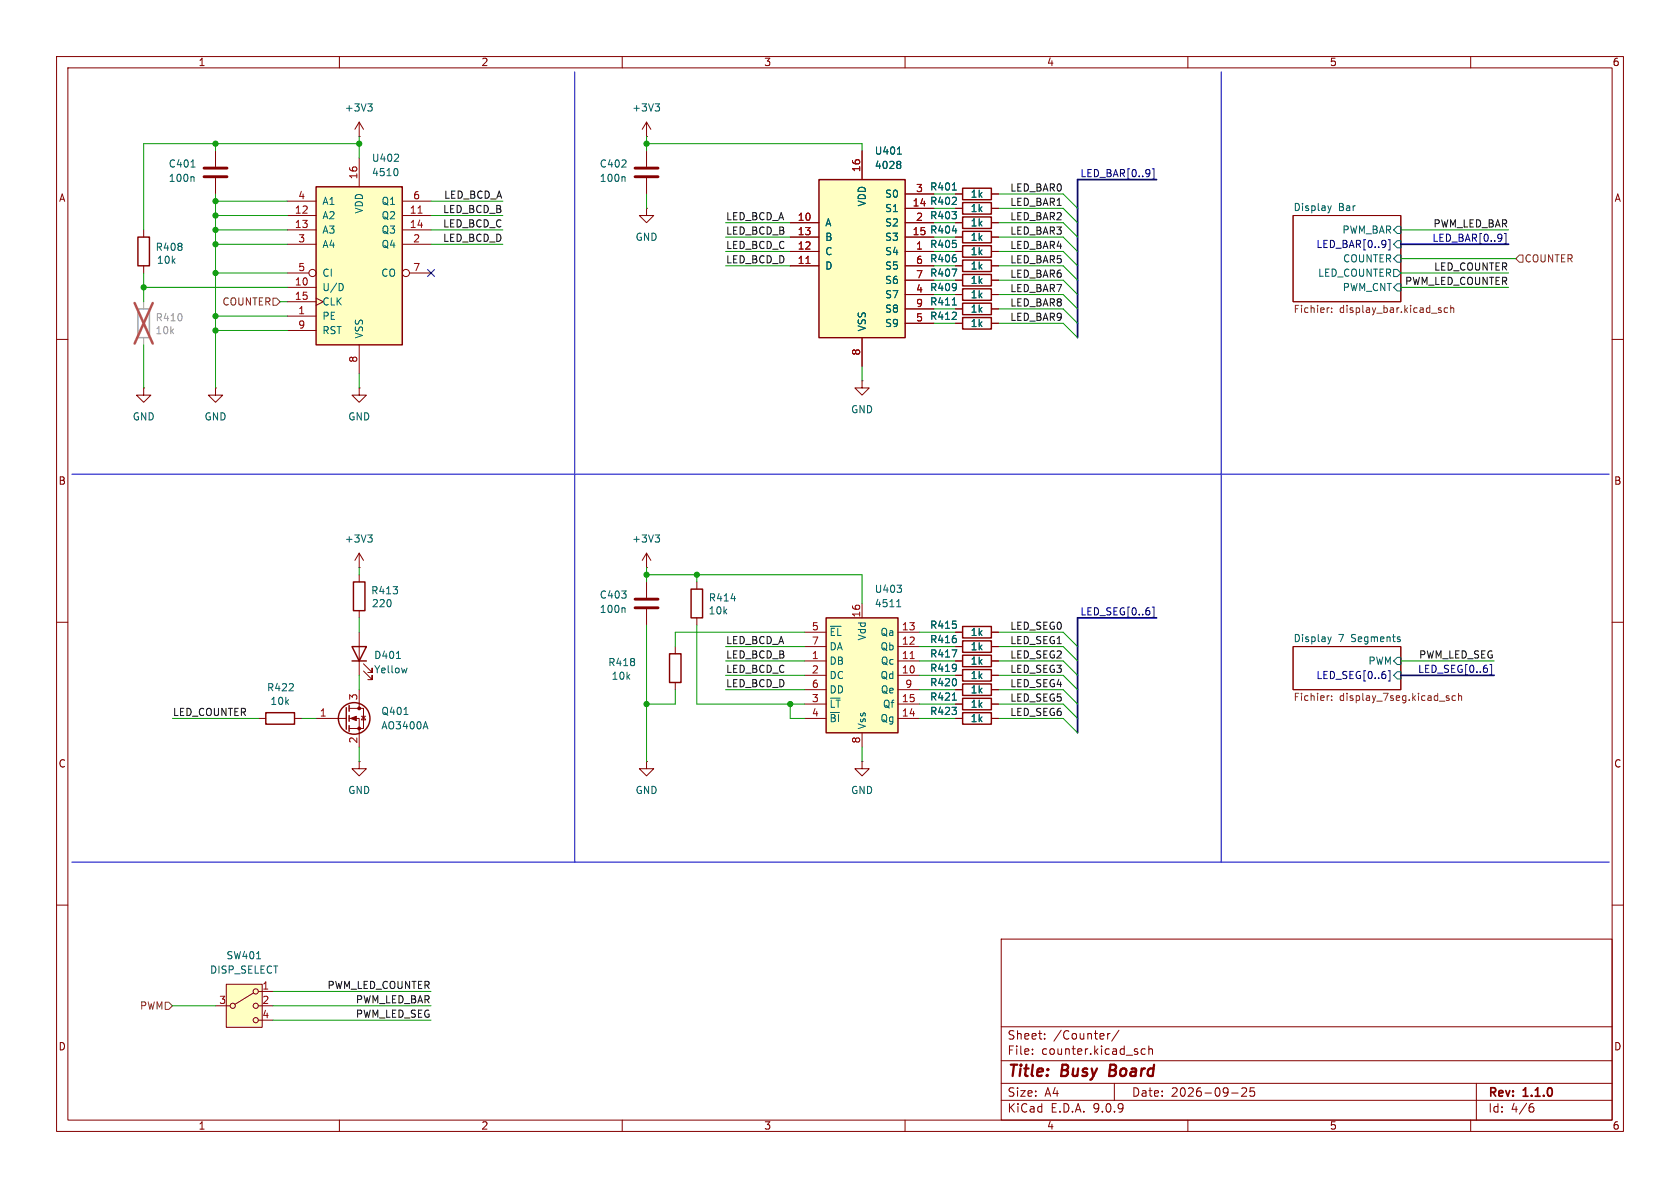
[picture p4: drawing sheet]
<svg xmlns="http://www.w3.org/2000/svg" width="297mm" height="210mm" viewBox="0 0 297 210" stroke-linecap="round" stroke-linejoin="round" font-family="sans-serif">
<g fill="none" stroke="#840000" stroke-width=".18">
<path d="M10 10h277v190h-277zM12 12h273v186h-273zM60 10v2M110 10v2M160 10v2M210 10v2M260 10v2M63.5 24.1h.1M63.5 21.6l-.8 1.3M63.5 21.6l.8 1.3M63.5 21.6v2.5M168.9 34.3h1.3"/>
<path d="M168.9 39.4h1.3M175.3 34.3h1.2M175.3 39.4h1.2M228.6 38.1h19v15.2h-19zM168.9 52.1h1.3M168.9 57.2h1.3M168.9 49.5h1.3M168.9 47h1.3M168.9 41.9h1.3M175.3 52.1h1.2M175.3 57.2h1.2M175.3 49.5h1.2"/>
<path d="M175.3 47h1.2M175.3 41.9h1.2M10 60h2M63.5 68.6v1.3h1.3l-1.3 1.2-1.3-1.2h1.3M63.5 68.6h.1M285 60h2M63.5 97.8v2.5M63.5 97.8l-.8 1.3M63.5 97.8l.8 1.3M114.3 97.8v2.5M114.3 97.8l-.8 1.3M114.3 97.8l.8 1.3"/>
<path d="M10 110h2M63.5 100.3h.1M63.5 101.6v1.3M63.5 108v1.2M63.5 111.8v7.6M64.3 118.6l1.5 1.5v-.7v.7h-.8M64.3 117.3l1.5 1.6v-.8v.8h-.8M114.3 100.3h.1M114.3 102.9v2.8M114.3 107.7v2.8M123.2 102.9v1.2M123.2 109.2v1.3"/>
<path d="M228.6 114.3h19v7.6h-19zM285 110h2M55.9 127h5.3M61.7 125.2h2.6v3.6h-2.6M61.7 127h1.8v5.1M63.5 121.9v3.3M63.9 126.6h.7M64.3 126.6l.3 .7h-.7zM10 160h2M177 166h108v32h-108zM285 160h2M60 198v2"/>
<path d="M110 198v2M160 198v2M177 194.5h108M177 191.5h108M177 187.5h108M177 181.5h108M182.5 186.3v.1M182.5 185.5v.1M184.7 183.6v.1M184.7 182.8v.1M195.8 182.7v1M196.2 182.7l-.2 .1-.2 .2"/>
<path d="M197 191.5v3M197.8 182.1l-1.3 2M202.5 185.5l-.5-.1-.3 .3v.4l.2 .2h.6M203.1 185.5l.2-.1 .4 .1v.9M203.1 184.9v1.5M210 198v2M217.7 193.2h1.2M219.5 192.4l.6-.1 .2 .1 .1 .3-.9 1.1h.9M221.7 192.3h-.7v.7l.2-.1h.5l.1 .3-.1 .5-.2 .1-.5-.1M260 198v2M261 191.5v6.5M270.6 195.7h.4l.2 .3-.1 .5-.5 .1"/>
<path d="M271 195.1l-.4 .1"/>
</g>
<path d="M196.3 188.2l-.2 2h.7" fill="none" stroke="#840000" stroke-width=".4"/>
<g fill="none" stroke="#006464" stroke-width=".18">
<path d="M65 18.4h.8l-.4 .4M65.6 18.8l.2 .3v.3l-.2 .2M168.4 33.6h.7M234.7 36.4l.4 .8M235.1 37.2l-.2 .3M235.4 36.4l-.3 .8M168.3 47.6h.8l-.5 1.2M168.4 40.8h.7M246.4 47.6h.6l.6 .7-.6 .6h-.6zM247 40h.6v1.3h-.6l-.6-.7zM247 45.1h.6v1.3h-.6l-.6-.7zM247 42.5h.6v1.3h-.6l-.6-.6z"/>
<path d="M247 50.2h.6v1.2h-.6l-.6-.6zM65 94.6h.8l-.4 .4M65.6 95l.2 .3v.3l-.2 .2M115.8 94.6h.8l-.4 .4M116.4 95l.2 .3v.3l-.2 .2M70.1 116.4h.7M72 118.1l-.3 .8M110.3 107.4l.2 .2v.7M129.2 105.8h.8M234.7 112.6l.4 .8M235.1 113.4l-.2 .3M235.4 112.6l-.3 .8"/>
<path d="M247 116.2h.6v1.3h-.6l-.6-.7zM247 118.7h.6v1.3h-.6l-.6-.6zM247.4 113l.2 .2-.2 .2M247.4 112.6h.1M71.4 126.3h.7M75.2 127.6l.4 1.2"/>
</g>
<path d="M245.4 42.4h.3v1.8h-.3M245.4 118.6h.3v1.8h-.3" fill="none" stroke="#000084" stroke-width=".18"/>
<g fill="none" stroke="#725600" stroke-width=".18">
<path d="M235 54.4l-.3 .1M235.4 55.1v.1M235.4 54.5v.1M254.6 54.8l.2 .2-.2 .2M254.6 54.4l.2 .1M255.9 54.5l-.3-.1-.3 .2 .1 .6h.5M256.5 54.5l.1-.1 .3 .1 .1 .7M256.5 54v1.2M235 123h-.3M235.4 123v.2M235.4 123.7v.1M255.9 123h.3"/>
<path d="M255.9 123.4l.3 .1v.1l-.2 .2h-.2M257.3 123h-.4l-.2 .2 .1 .6h.5M257.8 123.1l.2-.1h.3l.1 .8M257.8 122.6v1.2"/>
</g>
<g fill="none" stroke="#840000" stroke-width=".25">
<path d="M170.2 33.3h5.1v2h-5.1zM170.2 38.4h5.1v2h-5.1zM170.2 51.1h5.1v2h-5.1zM170.2 56.1h5.1v2.1h-5.1zM170.2 48.5h5.1v2h-5.1zM170.2 46h5.1v2h-5.1zM170.2 40.9h5.1v2h-5.1zM62.2 114.3h2.6l-1.3 2.5zM62.2 116.8h2.6M62.5 102.9h2v5.1h-2zM122.2 104.1h2v5.1h-2zM61.2 125.1v3.8"/>
<path d="M61.7 124.7v1M61.7 126.5v1M61.7 128.3v1"/>
<circle cx="62.6" cy="127" r="2.79"/>
</g>
<path d="M112.3 105.9h4M112.3 107.4h4" fill="none" stroke="#840000" stroke-width=".51"/>
<g fill="#840000" stroke="#840000" stroke-width=".18">
<path d="M62 127l1-.4v.8z"/>
<circle cx="63.5" cy="125.2" r=".25"/>
<circle cx="63.5" cy="128.8" r=".25"/>
</g>
<path d="M144.8 31.8h15.2v27.9h-15.2z" fill="#ffffc2"/>
<path d="M144.8 31.8h15.2v27.9h-15.2z" fill="none" stroke="#840000" stroke-width=".25"/>
<g fill="none" stroke="#840000" stroke-width=".18">
<path d="M139.7 39.4h5.1M152.4 26.7v5.1M160 39.4h5.1M160 34.3h5.1M160 36.8h5.1M139.7 41.9h5.1M139.7 44.5h5.1M139.7 47h5.1M152.4 59.7v5.1M160 41.9h5.1M160 44.5h5.1M160 47h5.1"/>
<path d="M160 49.5h5.1M160 52.1h5.1M160 54.6h5.1M160 57.2h5.1"/>
</g>
<path d="M142.5 46.6h.7" fill="none" stroke="#a90000" stroke-width=".18"/>
<path d="M158.6 27.2h.8M159 28.5l.3 .3-.3 .3 .3 .2v.2l-.3 .3" fill="none" stroke="#006464" stroke-width=".18"/>
<path d="M146 109.2h12.7v20.3h-12.7z" fill="#ffffc2"/>
<path d="M146 109.2h12.7v20.3h-12.7zM47 126h5.1v2h-5.1z" fill="none" stroke="#840000" stroke-width=".25"/>
<g fill="none" stroke="#840000" stroke-width=".18">
<path d="M142.2 111.8h3.8M142.2 114.3h3.8M142.2 116.8h3.8M142.2 119.4h3.8M152.4 106.7v2.5M158.7 111.8h3.9M158.7 114.3h3.9M158.7 116.8h3.9M158.7 119.4h3.9M45.7 127h1.3M52.1 127h1.2M142.2 121.9h3.8"/>
<path d="M142.2 124.5h3.8M142.2 127h3.8M152.4 134.6v1.3h1.3l-1.3 1.3-1.3-1.3h1.3M152.4 134.6h.1M152.4 129.5v2.6M158.7 121.9h3.9M158.7 124.5h3.9M158.7 127h3.9"/>
</g>
<path d="M146.8 110.7h1.9M158.5 107.3h.8M158.6 103.4h.8l-.5 .5M158.6 106.3l.3-.3v1.3M159.3 104.1v.5M146.8 123.4h1.7" fill="none" stroke="#006464" stroke-width=".18"/>
<path d="M160.9 116.4h.7" fill="none" stroke="#a90000" stroke-width=".18"/>
<path d="M40 174h6.4v7.6h-6.4z" fill="#ffffc2"/>
<g fill="none" stroke="#840000" stroke-width=".18">
<path d="M38.1 26.7v2.8M38.1 31.5v2.8M168.9 36.8h1.3M175.3 36.8h1.2M25.4 40.6v1.3M25.4 47v1.3M25.4 68.6v1.3h1.3l-1.3 1.2-1.3-1.2h1.3M25.4 68.6h.1M38.1 68.6v1.3h1.3l-1.3 1.2-1.3-1.2h1.3M38.1 68.6h.1M152.4 67.3v1.3h1.3l-1.3 1.3-1.3-1.3h1.3M152.4 67.3h.1"/>
<path d="M119.4 114.3v1.3M63.5 134.6v1.3h1.3l-1.3 1.3-1.3-1.3h1.3M63.5 134.6h.1M114.3 134.6v1.3h1.3l-1.3 1.3-1.3-1.3h1.3M114.3 134.6h.1M119.4 120.7v1.2M38.1 177.8h2.5M40 174h6.4v7.6h-6.4zM44.8 175.5l-3.3 2M45.7 177.8h2.6M45.7 175.3h2.6M45.7 180.3h2.6"/>
<circle cx="41.1" cy="177.8" r=".46"/>
<circle cx="45.2" cy="175.3" r=".46"/>
<circle cx="45.2" cy="177.8" r=".46"/>
<circle cx="45.2" cy="180.3" r=".46"/>
</g>
<path d="M33.8 29.5h.7M34.1 31.2l.2 .2v.7M45.4 169.5h.7" fill="none" stroke="#006464" stroke-width=".18"/>
<path d="M170.2 35.8h5.1v2h-5.1zM24.4 41.9h2v5.1h-2zM118.4 115.6h2v5.1h-2z" fill="none" stroke="#840000" stroke-width=".25"/>
<path d="M36.1 29.7h4M36.1 31.2h4" fill="none" stroke="#840000" stroke-width=".51"/>
<path d="M55.9 33h15.2v28h-15.2z" fill="#ffffc2"/>
<path d="M55.9 33h15.2v28h-15.2zM170.2 43.4h5.1v2.1h-5.1zM170.2 53.6h5.1v2h-5.1zM170.2 115.8h5.1v2.1h-5.1zM170.2 110.7h5.1v2.1h-5.1zM170.2 113.3h5.1v2h-5.1zM170.2 118.4h5.1v2h-5.1zM170.2 126h5.1v2h-5.1zM170.2 120.9h5.1v2h-5.1zM170.2 123.4h5.1v2.1h-5.1z" fill="none" stroke="#840000" stroke-width=".25"/>
<g fill="none" stroke="#840000" stroke-width=".18">
<path d="M50.8 35.6h5.1M50.8 38.1h5.1M63.5 27.9v5.1M71.1 35.6h5.1M71.1 38.1h5.1M114.3 36.8v1.3h1.3l-1.3 1.3-1.3-1.3h1.3M114.3 36.8h.1M114.3 24.1h.1M114.3 21.6v2.5M114.3 26.7v2.8M114.3 31.5v2.8M114.3 21.6l-.8 1.3"/>
<path d="M114.3 21.6l.8 1.3M139.7 39.4h5.1M152.4 26.7v5.1M160 34.3h5.1M160 36.8h5.1M160 39.4h5.1M168.9 34.3h1.3M168.9 36.8h1.3M168.9 39.4h1.3M175.3 34.3h1.2M175.3 36.8h1.2M175.3 39.4h1.2"/>
<path d="M50.8 40.6h5.1M50.8 43.2h5.1M50.8 48.3h3.8M50.8 50.8h5.1M50.8 53.3h5.1M50.8 55.9h5.1M50.8 58.4h5.1M55.9 52.7l1.2 .6-1.2 .7M71.1 40.6h5.1M71.1 43.2h5.1M72.4 48.3h3.8M139.7 44.5h5.1"/>
<path d="M139.7 47h5.1M139.7 41.9h5.1M152.4 59.7v5.1M160 44.5h5.1M160 54.6h5.1M160 52.1h5.1M160 57.2h5.1M160 49.5h5.1M160 47h5.1M160 41.9h5.1M168.9 44.5h1.3M168.9 54.6h1.3"/>
<path d="M168.9 52.1h1.3M168.9 57.2h1.3M168.9 49.5h1.3M168.9 47h1.3M168.9 41.9h1.3M175.3 44.5h1.2M175.3 54.6h1.2M175.3 52.1h1.2M175.3 57.2h1.2M175.3 49.5h1.2M175.3 47h1.2M175.3 41.9h1.2"/>
<path d="M63.5 61v5M168.9 116.8h1.3M168.9 111.8h1.3M168.9 114.3h1.3M168.9 119.4h1.3M175.3 116.8h1.2M175.3 111.8h1.2M175.3 114.3h1.2M175.3 119.4h1.2M168.9 127h1.3M168.9 121.9h1.3M168.9 124.5h1.3"/>
<path d="M175.3 127h1.2M175.3 121.9h1.2M175.3 124.5h1.2"/>
<circle cx="55.2" cy="48.3" r=".63"/>
<circle cx="71.8" cy="48.3" r=".63"/>
</g>
<g fill="none" stroke="#006464" stroke-width=".18">
<path d="M115.8 18.4h.8l-.4 .4M116.4 18.8l.2 .3v.3l-.2 .2M69.7 28.5h.8M70 29.8a.79 .79 0 0 1 0 1.3M70.4 27.4v.4M110.3 31.2l.2 .2v.7M158.6 27.2h.8M159 28.5l.3 .3-.3 .3 .3 .2v.2l-.3 .3M168.4 33.6h.7M60.4 50.2l.3 .5-.3 .6M168.3 47.6h.8l-.5 1.2M168.4 53.9h.7"/>
<path d="M168.4 40.8h.7M168.3 114.9h.8l-.5 1.2M168.4 123.8h.7"/>
</g>
<path d="M73.9 37.7h.7M142.5 46.6h.7" fill="none" stroke="#a90000" stroke-width=".18"/>
<path d="M112.3 29.7h4M112.3 31.2h4" fill="none" stroke="#840000" stroke-width=".51"/>
<path d="M24.4 54.6h2v5.1h-2z" fill="none" stroke="#a1a1a1" stroke-width=".25"/>
<path d="M25.4 53.3v1.3M25.4 59.7v1.3" fill="none" stroke="#a1a1a1" stroke-width=".18"/>
<path d="M23.8 53.6l3.2 7.1M27 53.6l-3.2 7.1" fill="none" stroke="#e65255" stroke-width=".46"/>
<path d="M48.3 52.7h.6l.6 .6-.6 .7h-.6zM268.6 45.1h.6v1.3h-.6l-.6-.7zM29.2 177.2h.6l.7 .6-.7 .6h-.6z" fill="none" stroke="#725600" stroke-width=".18"/>
<path d="M203.7 29.8h.3v1.9h-.3M75.6 47.7l1.2 1.2M76.8 47.7l-1.2 1.2M265.9 41.3h.3v1.8h-.3M203.7 107.3h.3v1.8h-.3M263.4 117.5h.3v1.8h-.3" fill="none" stroke="#000084" stroke-width=".18"/>
<path d="M101.6 12.7v139.7M215.9 12.7v139.7M12.7 83.8h271.8M12.7 152.4h271.8" fill="none" stroke="#0000c2" stroke-width=".18"/>
<path d="M204.5 31.8h-14v27.9M247.6 43.2h19.1M204.5 109.2h-14v20.3M247.6 119.4h16.6" fill="none" stroke="#000084" stroke-width=".3"/>
<g fill="none" stroke="#009600" stroke-width=".18">
<path d="M38.1 35.6h12.7M38.1 25.4v1.3M38.1 34.3v34.3M38.1 38.1h12.7M63.5 24.1v3.8M63.5 25.4h-38.1v15.2M76.2 35.6h12.7M76.2 38.1h12.7M114.3 25.4h38.1v1.3M114.3 24.1v2.6M114.3 34.3v2.5M128.3 39.4h11.4"/>
<path d="M165.1 36.8h3.8M165.1 39.4h3.8M165.1 34.3h3.8M176.5 36.8h11.5l2.5 2.6M176.5 39.4h11.5l2.5 2.5M176.5 34.3h11.5l2.5 2.5M25.4 48.3v5M25.4 50.8h25.4M38.1 43.2h12.7M38.1 40.6h12.7M38.1 48.3h12.7M38.1 58.4h12.7"/>
<path d="M38.1 55.9h12.7M49.5 53.3h1.3M76.2 43.2h12.7M76.2 40.6h12.7M128.3 41.9h11.4M128.3 47h11.4M128.3 44.5h11.4M165.1 41.9h3.8M165.1 47h3.8M165.1 44.5h3.8M165.1 57.2h3.8M165.1 49.5h3.8"/>
<path d="M165.1 52.1h3.8M165.1 54.6h3.8M176.5 41.9h11.5l2.5 2.6M176.5 47h11.5l2.5 2.5M176.5 44.5h11.5l2.5 2.5M176.5 57.2h11.5l2.5 2.5M176.5 49.5h11.5l2.5 2.6M176.5 52.1h11.5l2.5 2.5M176.5 54.6h11.5l2.5 2.6M247.6 40.6h19.1M247.6 48.3h19.1M247.6 50.8h19.1"/>
<path d="M247.6 45.7h20.4M25.4 61v7.6M63.5 66v2.6M152.4 64.8v2.5M63.5 100.3v1.3M63.5 109.2v2.6M63.5 119.4v2.5M114.3 101.6h38.1v5.1M114.3 100.3v2.6M114.3 110.5v24.1M123.2 110.5v14h19M123.2 101.6v1.3"/>
<path d="M128.3 116.8h13.9M128.3 114.3h13.9M128.3 119.4h13.9M142.2 111.8h-22.8v2.5M162.6 111.8h6.3M162.6 116.8h6.3M162.6 114.3h6.3M162.6 119.4h6.3M176.5 111.8h11.5l2.5 2.5M176.5 116.8h11.5l2.5 2.6M176.5 114.3h11.5l2.5 2.5M176.5 119.4h11.5l2.5 2.5"/>
<path d="M247.6 116.8h16.6M30.5 127h15.2M53.3 127h2.6M63.5 132.1v2.5M119.4 121.9v2.6h-5.1M128.3 121.9h13.9M139.7 124.5v2.5h2.5M152.4 132.1v2.5M162.6 124.5h6.3M162.6 127h6.3M162.6 121.9h6.3M176.5 124.5h11.5l2.5 2.5"/>
<path d="M176.5 127h11.5l2.5 2.5M176.5 121.9h11.5l2.5 2.6M30.5 177.8h7.6M48.3 175.3h27.9M48.3 177.8h27.9M48.3 180.3h27.9"/>
</g>
<g fill="#009600" stroke="#009600" stroke-width=".18">
<circle cx="123.2" cy="101.6" r=".46"/>
<circle cx="139.7" cy="124.5" r=".46"/>
<circle cx="38.1" cy="58.4" r=".46"/>
<circle cx="38.1" cy="55.9" r=".46"/>
<circle cx="25.4" cy="50.8" r=".46"/>
<circle cx="114.3" cy="124.5" r=".46"/>
<circle cx="114.3" cy="101.6" r=".46"/>
<circle cx="114.3" cy="25.4" r=".46"/>
<circle cx="38.1" cy="40.6" r=".46"/>
<circle cx="38.1" cy="43.2" r=".46"/>
<circle cx="38.1" cy="48.3" r=".46"/>
<circle cx="38.1" cy="35.6" r=".46"/>
<circle cx="38.1" cy="38.1" r=".46"/>
<circle cx="38.1" cy="25.4" r=".46"/>
<circle cx="63.5" cy="25.4" r=".46"/>
</g>
<g font-size="2.8" fill="#840000">
<text x="178" y="190.9">Title:</text>
<text x="187.7" y="190.9">Busy</text>
<text x="196.9" y="190.9">Board</text>
</g>
<g font-size="2.1" fill="#840000">
<text x="178" y="184">Sheet:</text>
<text x="186.2" y="184">/Counter/</text>
<text x="178" y="186.7">File:</text>
<text x="184.1" y="186.7">counter.kicad_sch</text>
<text x="178" y="196.9">KiCad</text>
<text x="178" y="194.1">Size:</text>
<text x="184.7" y="194.1">A4</text>
<text x="185.7" y="196.9">E.D.A.</text>
<text x="193.3" y="196.9">9.0.9</text>
<text x="200" y="194.1">Date:</text>
<text x="207" y="194.1">2026-09-25</text>
<text x="263" y="194.3">Rev:</text>
<text x="263" y="196.9">Id:</text>
<text x="267.1" y="196.9">4/6</text>
<text x="269.4" y="194.3">1.1.0</text>
</g>
<g font-size="1.8" fill="#840000">
<text x="35" y="11.9">1</text>
<text x="85" y="11.9">2</text>
<text x="135" y="11.9">3</text>
<text x="185" y="11.9">4</text>
<text x="235" y="11.9">5</text>
<text x="285" y="11.9">6</text>
<text x="10.3" y="35.9">A</text>
<text x="285.3" y="35.9">A</text>
<text x="10.3" y="85.9">B</text>
<text x="285.3" y="85.9">B</text>
<text x="10.3" y="135.9">C</text>
<text x="285.3" y="135.9">C</text>
<text x="10.3" y="185.9">D</text>
<text x="285.3" y="185.9">D</text>
<text x="35" y="199.9">1</text>
<text x="85" y="199.9">2</text>
<text x="135" y="199.9">3</text>
<text x="185" y="199.9">4</text>
<text x="235" y="199.9">5</text>
<text x="285" y="199.9">6</text>
</g>
<g font-size="1.8" fill="#006464">
<text x="60.9" y="19.9">+3V3</text>
<text x="111.7" y="19.9">+3V3</text>
<text x="29.7" y="29.8">C401</text>
<text x="65.7" y="28.8">U402</text>
<text x="105.9" y="29.8">C402</text>
<text x="154.6" y="27.5">U401</text>
<text x="29.7" y="32.4">100n</text>
<text x="65.7" y="31.3">4510</text>
<text x="105.9" y="32.4">100n</text>
<text x="154.6" y="30.1">4028</text>
<text x="156.4" y="35.2">S0</text>
<text x="164.3" y="33.9">R401</text>
<text x="171.5" y="35.2">1k</text>
<text x="56.9" y="36.4">A1</text>
<text x="56.9" y="39">A2</text>
<text x="56.9" y="41.5">A3</text>
<text x="64.4" y="37.9" transform="rotate(-90 64.4 37.9)">VDD</text>
<text x="67.4" y="36.4">Q1</text>
<text x="67.4" y="39">Q2</text>
<text x="67.4" y="41.5">Q3</text>
<text x="145.8" y="40.2">A</text>
<text x="153.3" y="36.6" transform="rotate(-90 153.3 36.6)">VDD</text>
<text x="156.4" y="37.7">S1</text>
<text x="156.4" y="40.2">S2</text>
<text x="164.3" y="39">R403</text>
<text x="171.5" y="40.2">1k</text>
<text x="171.5" y="37.7">1k</text>
<text x="228.6" y="37.4">Display</text>
<text x="236.6" y="37.4">Bar</text>
<text x="237.2" y="41.5">PWM_BAR</text>
<text x="27.4" y="44.6">R408</text>
<text x="27.6" y="46.8">10k</text>
<text x="56.9" y="44">A4</text>
<text x="67.4" y="44">Q4</text>
<text x="112.3" y="42.8">GND</text>
<text x="145.8" y="42.8">B</text>
<text x="145.8" y="45.3">C</text>
<text x="145.8" y="47.9">D</text>
<text x="156.4" y="42.8">S3</text>
<text x="156.4" y="45.3">S4</text>
<text x="156.4" y="47.9">S5</text>
<text x="164.3" y="46.6">R406</text>
<text x="164.3" y="44">R405</text>
<text x="171.5" y="47.9">1k</text>
<text x="171.5" y="42.8">1k</text>
<text x="171.5" y="45.3">1k</text>
<text x="237.3" y="46.6">COUNTER</text>
<text x="56.9" y="49.1">CI</text>
<text x="56.9" y="51.7">U/D</text>
<text x="67.3" y="49.1">CO</text>
<text x="156.4" y="50.4">S6</text>
<text x="156.4" y="52.9">S7</text>
<text x="164.3" y="51.7">R409</text>
<text x="164.3" y="49.1">R407</text>
<text x="171.5" y="52.9">1k</text>
<text x="171.5" y="50.4">1k</text>
<text x="232.9" y="49.1">LED_COUNTER</text>
<text x="237.3" y="51.7">PWM_CNT</text>
<text x="56.9" y="54.2">CLK</text>
<text x="56.9" y="56.7">PE</text>
<text x="56.9" y="59.3">RST</text>
<text x="64.4" y="59.9" transform="rotate(-90 64.4 59.9)">VSS</text>
<text x="153.3" y="58.7" transform="rotate(-90 153.3 58.7)">VSS</text>
<text x="156.4" y="55.5">S8</text>
<text x="156.4" y="58">S9</text>
<text x="164.3" y="56.7">R412</text>
<text x="164.3" y="54.2">R411</text>
<text x="171.5" y="58">1k</text>
<text x="171.5" y="55.5">1k</text>
<text x="23.4" y="74.5">GND</text>
<text x="36.1" y="74.5">GND</text>
<text x="61.5" y="74.5">GND</text>
<text x="150.4" y="73.3">GND</text>
<text x="60.9" y="96.1">+3V3</text>
<text x="111.7" y="96.1">+3V3</text>
<text x="65.5" y="105.3">R413</text>
<text x="65.6" y="107.5">220</text>
<text x="105.9" y="106">C403</text>
<text x="125.2" y="106.5">R414</text>
<text x="154.6" y="105">U403</text>
<text x="154.6" y="107.5">4511</text>
<text x="105.9" y="108.6">100n</text>
<text x="125.2" y="108.8">10k</text>
<text x="146.6" y="112.6">~{EL}</text>
<text x="153.3" y="113.3" transform="rotate(-90 153.3 113.3)">Vdd</text>
<text x="155.6" y="112.6">Qa</text>
<text x="164.3" y="111.4">R415</text>
<text x="164.3" y="113.9">R416</text>
<text x="171.5" y="112.6">1k</text>
<text x="228.6" y="113.6">Display</text>
<text x="236.6" y="113.6">7</text>
<text x="239" y="113.6">Segments</text>
<text x="66" y="116.7">D401</text>
<text x="66" y="119.2">Yellow</text>
<text x="107.4" y="118">R418</text>
<text x="146.6" y="115.2">DA</text>
<text x="146.6" y="117.7">DB</text>
<text x="155.6" y="115.2">Qb</text>
<text x="155.6" y="117.7">Qc</text>
<text x="164.3" y="116.4">R417</text>
<text x="164.3" y="119">R419</text>
<text x="171.5" y="117.7">1k</text>
<text x="171.5" y="115.2">1k</text>
<text x="241.8" y="117.7">PWM</text>
<text x="47.1" y="122.4">R422</text>
<text x="47.7" y="124.8">10k</text>
<text x="108" y="120.4">10k</text>
<text x="146.6" y="120.2">DC</text>
<text x="146.6" y="122.8">DD</text>
<text x="146.6" y="125.3">~{LT}</text>
<text x="155.6" y="120.2">Qd</text>
<text x="155.6" y="122.8">Qe</text>
<text x="156" y="125.3">Qf</text>
<text x="164.3" y="121.5">R420</text>
<text x="164.3" y="124.1">R421</text>
<text x="171.5" y="120.2">1k</text>
<text x="171.5" y="122.8">1k</text>
<text x="171.5" y="125.3">1k</text>
<text x="67.3" y="129.1">AO3400A</text>
<text x="67.3" y="126.6">Q401</text>
<text x="146.6" y="127.9">~{BI}</text>
<text x="153.3" y="129" transform="rotate(-90 153.3 129)">Vss</text>
<text x="155.6" y="127.9">Qg</text>
<text x="164.3" y="126.6">R423</text>
<text x="171.5" y="127.9">1k</text>
<text x="61.5" y="140.6">GND</text>
<text x="112.3" y="140.6">GND</text>
<text x="150.4" y="140.6">GND</text>
<text x="37" y="172.3">DISP_SELECT</text>
<text x="39.9" y="169.8">SW401</text>
</g>
<g font-size="1.8" fill="#a90000">
<text x="52.6" y="35.3">4</text>
<text x="63.2" y="31.8" transform="rotate(-90 63.2 31.8)">16</text>
<text x="73" y="35.3">6</text>
<text x="152.1" y="30.5" transform="rotate(-90 152.1 30.5)">16</text>
<text x="161.9" y="34">3</text>
<text x="52" y="37.8">12</text>
<text x="52" y="40.4">13</text>
<text x="72.3" y="37.8">11</text>
<text x="72.3" y="40.4">14</text>
<text x="140.9" y="39.1">10</text>
<text x="140.9" y="41.7">13</text>
<text x="161.2" y="36.6">14 R402</text>
<text x="161.2" y="41.7">15 R404</text>
<text x="161.9" y="39.1">2</text>
<text x="52.6" y="42.9">3</text>
<text x="73" y="42.9">2</text>
<text x="140.9" y="44.2">12</text>
<text x="140.9" y="46.7">11</text>
<text x="161.9" y="44.2">1</text>
<text x="161.9" y="46.7">6</text>
<text x="52" y="50.5">10</text>
<text x="52" y="53.1">15</text>
<text x="52.6" y="48">5</text>
<text x="73" y="48">7</text>
<text x="161.9" y="49.3">7</text>
<text x="161.9" y="51.8">4</text>
<text x="52.6" y="55.6">1</text>
<text x="52.6" y="58.2">9</text>
<text x="161.9" y="54.4">9</text>
<text x="161.9" y="56.9">5</text>
<text x="63.2" y="64.2" transform="rotate(-90 63.2 64.2)">8</text>
<text x="152.1" y="62.9" transform="rotate(-90 152.1 62.9)">8</text>
<text x="143.4" y="111.5">5</text>
<text x="152.1" y="109.3" transform="rotate(-90 152.1 109.3)">16</text>
<text x="159.3" y="111.5">13</text>
<text x="143.4" y="114">7</text>
<text x="143.4" y="116.6">1</text>
<text x="143.4" y="119.1">2</text>
<text x="159.3" y="114">12</text>
<text x="159.3" y="116.6">11</text>
<text x="159.3" y="119.1">10</text>
<text x="63.2" y="123.9" transform="rotate(-90 63.2 123.9)">3</text>
<text x="143.4" y="121.7">6</text>
<text x="143.4" y="124.2">3</text>
<text x="159.3" y="124.2">15</text>
<text x="159.9" y="121.7">9</text>
<text x="56.4" y="126.7">1</text>
<text x="63.2" y="131.5" transform="rotate(-90 63.2 131.5)">2</text>
<text x="143.4" y="126.7">4</text>
<text x="152.1" y="131.5" transform="rotate(-90 152.1 131.5)">8</text>
<text x="159.3" y="126.7">14</text>
<text x="38.7" y="177.5">3</text>
<text x="46.3" y="175">1</text>
<text x="46.3" y="177.5">2</text>
<text x="46.3" y="180.1">4</text>
</g>
<g font-size="1.8" fill="#0f0f0f">
<text x="78.4" y="35.2">LED_BCD_A</text>
<text x="178.5" y="33.9">LED_BAR0</text>
<text x="78.2" y="40.3">LED_BCD_C</text>
<text x="78.2" y="37.8">LED_BCD_B</text>
<text x="128.3" y="41.6">LED_BCD_B</text>
<text x="128.3" y="39">LED_BCD_A</text>
<text x="178.5" y="36.5">LED_BAR1</text>
<text x="178.5" y="39">LED_BAR2</text>
<text x="178.5" y="41.6">LED_BAR3</text>
<text x="253.3" y="40.3">PWM_LED_BAR</text>
<text x="78.2" y="42.8">LED_BCD_D</text>
<text x="128.3" y="44.1">LED_BCD_C</text>
<text x="128.3" y="46.6">LED_BCD_D</text>
<text x="178.5" y="44.1">LED_BAR4</text>
<text x="178.5" y="46.6">LED_BAR5</text>
<text x="253.4" y="47.9">LED_COUNTER</text>
<text x="178.5" y="49.2">LED_BAR6</text>
<text x="178.5" y="51.7">LED_BAR7</text>
<text x="248.3" y="50.5">PWM_LED_COUNTER</text>
<text x="178.5" y="56.8">LED_BAR9</text>
<text x="178.5" y="54.3">LED_BAR8</text>
<text x="128.3" y="114">LED_BCD_A</text>
<text x="178.5" y="114">LED_SEG1</text>
<text x="178.5" y="111.4">LED_SEG0</text>
<text x="128.3" y="119">LED_BCD_C</text>
<text x="128.3" y="116.5">LED_BCD_B</text>
<text x="178.5" y="116.5">LED_SEG2</text>
<text x="178.5" y="119">LED_SEG3</text>
<text x="250.8" y="116.5">PWM_LED_SEG</text>
<text x="128.3" y="121.6">LED_BCD_D</text>
<text x="178.5" y="124.1">LED_SEG5</text>
<text x="178.5" y="121.6">LED_SEG4</text>
<text x="30.5" y="126.7">LED_COUNTER</text>
<text x="178.5" y="126.7">LED_SEG6</text>
<text x="57.8" y="174.9">PWM_LED_COUNTER</text>
<text x="62.8" y="177.5">PWM_LED_BAR</text>
<text x="62.8" y="180">PWM_LED_SEG</text>
</g>
<g font-size="1.8" fill="#000084">
<text x="190.9" y="31.4">LED_BAR[0..9]</text>
<text x="232.6" y="44">LED_BAR[0..9]</text>
<text x="253.1" y="42.8">LED_BAR[0..9]</text>
<text x="190.9" y="108.9">LED_SEG[0..6]</text>
<text x="250.6" y="119">LED_SEG[0..6]</text>
<text x="232.6" y="120.2">LED_SEG[0..6]</text>
</g>
<g font-size="1.8" fill="#725600">
<text x="269.4" y="46.6">COUNTER</text>
<text x="39.2" y="54.2">COUNTER</text>
<text x="228.6" y="55.7">Fichier:</text>
<text x="236.8" y="55.7">display_bar.kicad_sch</text>
<text x="228.6" y="124.2">Fichier:</text>
<text x="236.8" y="124.2">display_7seg.kicad_sch</text>
<text x="24.6" y="178.7">PWM</text>
</g>
<g font-size="1.8" fill="#989898">
<text x="27.4" y="59.3">10k</text>
<text x="27.4" y="57">R410</text>
</g>
</svg>
